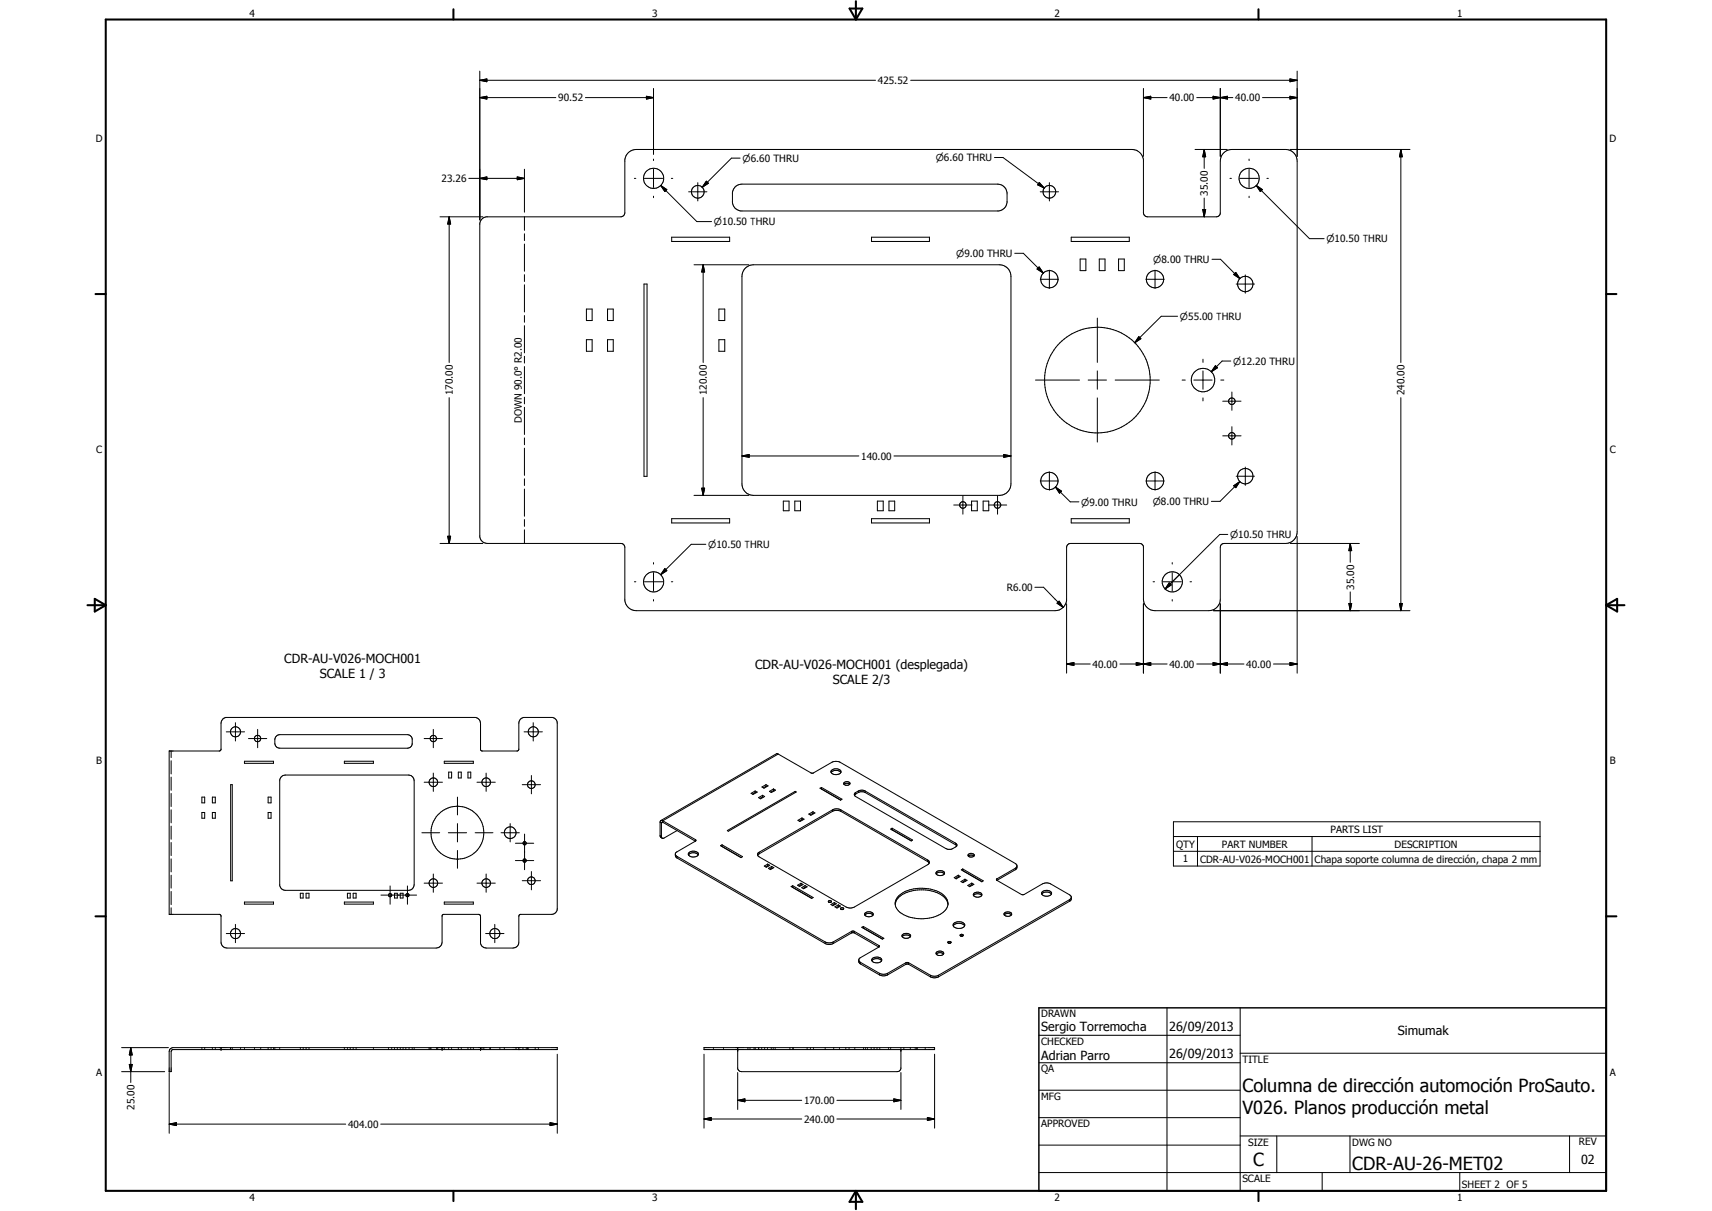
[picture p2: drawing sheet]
<svg xmlns="http://www.w3.org/2000/svg" width="594mm" height="420mm" viewBox="0 0 594 420" stroke-linecap="round" stroke-linejoin="round" font-family="sans-serif">
<g fill="none" stroke="#000" stroke-width=".35">
<path d="M166.5 27.9l2.4-.5v1zM166.5 33.9l2.4-.5v1zM166.5 24.7v51.6M166.5 27.9h137.3M166.5 33.9h26.4M203.2 33.9h23.6M224.3 33.4l2.5 .5-2.5 .5zM226.8 30.7v22.9M316 27.9h134.1M396.8 33.9l2.5-.5v1zM396.8 30.7v23.6M396.8 33.9h8.2"/>
<path d="M415.3 33.9h12.5M421 33.4l2.5 .5-2.5 .5zM423.5 33.9l2.4-.5v1zM423.5 30.7v23.6M438.1 33.9h12M447.6 27.4l2.5 .5-2.5 .5zM447.6 33.4l2.5 .5-2.5 .5zM450.1 24.7v29.6M182 58.7v14.9M226.8 55.2v.5M226.8 58.7v6.4M256.8 54.9h-3l-10.1 10.1"/>
<path d="M345.1 54.7h3l14.3 10.5M414.7 51.9h11.2M417.9 51.9l.5 2.5h-1zM417.9 51.9v6.5M433.4 55.2v.5M433.4 58.7v6.4M447.7 51.9h41.6M486.1 51.9l.5 2.5h-1zM486.1 51.9v73.9M152.7 75.2h14.8M155.9 75.2l.5 2.5h-1zM155.9 75.2v50.6"/>
<path d="M162.7 61.9h19.3M166.5 61.9l2.4-.5v1zM167.4 75.9l1.4-.7h46.7a1.46 1.46 0 0 0 1.3-1.3v-18.5a4 4 0 0 1 4-3.5h172a4.1 4.1 0 0 1 4 3.5v18.5a1.46 1.46 0 0 0 1.3 1.3h24l.8-.2 .6-1.1v-18a4 4 0 0 1 4-4h18.6a4 4 0 0 1 4 4v128.6a4 4 0 0 1-4 4.1h-21.3l-1 .3-.3 1v18a4 4 0 0 1-4 4h-18.7a4 4 0 0 1-4-4v-18.3l-.6-.8-.7-.2h-24l-1 .3-.4 1v18.5a4.1 4.1 0 0 1-4 3.5h-145.3a4 4 0 0 1-4-3.5v-18.5l-.2-.8-.6-.5h-46.8a2.72 2.72 0 0 1-2.7-2.3v-108.8l.2-.7zM179.5 61.4l2.5 .5-2.5 .5zM182 75.2v4.7M220.1 61.9h.5M223.6 61.9h6.3M226.8 68.1v.5M229.3 64.3l2.1 1.5-.7 .7zM229.3 64.3l12.5 12.6h5.1M233 61.9h.5M239 66.5h6.3"/>
<path d="M242.1 63.4v6.3M245.1 62.9l.7 .7-2.1 1.4zM255.1 64.9l1.1-.8 1.3-.2h88.7a3.4 3.4 0 0 1 3.3 2.9v3.5a3.4 3.4 0 0 1-2.9 2.9h-89.6a3.2 3.2 0 0 1-2.8-2.9v-3.5zM360.6 63.3l1.8 1.9-2.3-1.1zM361 66.5h6.3M364.1 63.4v6.3M417.4 72.7h1l-.5 2.5zM417.9 68.7v6.5M426.8 61.9h.5M430.3 61.9h6.3M433.4 68.1v.5M435.9 64.3l2.2 1.5-.8 .7z"/>
<path d="M435.9 64.3l18.5 18.5h5.1M439.6 61.9h.5M182 81.1v2.4M182 84.7v9.4M182 95.3v2.4M182 98.8v9.4M223.5 98.6h1v66.7h-1zM233.1 82.3h20.1v1.5h-20.1zM240.8 91.9h19.1M244 91.9l.5 2.5h-1zM244 91.9v33.9M258.5 93.2l1.5-1.1 1.4-.2h85.4a4 4 0 0 1 4 4v72a4 4 0 0 1-4 4h-85.4a4 4 0 0 1-3.9-4v-72l.2-1.4z"/>
<path d="M302.4 82.3h20.1v1.5h-20.1zM352.1 87.9h3l6.9 6.8M359.9 93.3l.7-.7 1.4 2.1zM360.6 92.6l1.4 2.1-2.1-1.4zM361 96.9h6.3M364.1 93.7v6.4M371.7 82.3h20.2v1.5h-20.2zM374.8 89.9h2v4h-2zM381.5 89.9h1.9v4h-1.9zM388.1 89.9h2v4h-2zM397.6 96.9h6.4M400.8 93.7v6.4"/>
<path d="M420.6 90h2.9l6.7 6.6M428.1 95.2l.7-.7 1.4 2.1zM428.8 94.5l1.4 2.1-2.1-1.4zM429 98.6h6.3M432.1 95.4v6.3M182 109.5v2.3M182 113v9.4M203.5 107.2h2v4h-2zM203.5 117.9h2v4h-2zM210.8 117.9h2v4h-2zM210.8 107.2h2v4h-2zM249.5 117.9h2v4h-2z"/>
<path d="M249.5 107.2h2v4h-2zM380.8 110.4v15.3M395.2 116.8l.7 .7-2.1 1.4zM408.6 109.7h-5.6l-9.2 9.2M155.9 138v50.6M182 123.6v2.4M182 127.2v9.4M182 137.8v2.3M244 138v33.9M359.3 131.9h15.3M377.6 131.9h6.4M380.8 128.7v6.3"/>
<path d="M380.8 138v15.4M387 131.9h15.3M410.2 131.9h1.1M414.3 131.9h6.3M417.4 124.6v1.1M417.4 128.7v6.3M417.4 138v1.1M421.8 126.9l.7 .7-2.2 1.4zM423.6 131.9h1.1M424.3 139.2h6.3M427.1 125.3h-3l-3.8 3.7M427.5 136v6.4"/>
<path d="M486.1 138v73.9M182 141.3v9.4M182 151.9v2.4M182 155.5v9.4M257.5 158.2l2.5-.5v1zM257.5 158.2h40.5M310.2 158.2h40.6M348.3 157.7l2.5 .5-2.5 .5zM424.3 151.2h6.3M427.5 148v6.4M182 166.1v2.3M182 169.7v9.4"/>
<path d="M233.1 180h20.1v1.4h-20.1zM240.8 171.9h19.1M243.5 169.4h1l-.5 2.5zM271.8 173.9h2v3.3h-2zM275.8 173.9h2v3.3h-2zM302.4 180h20.1v1.4h-20.1zM304.5 173.9h2v3.3h-2zM308.5 173.9h2v3.3h-2zM331 175.2h6.3M334.1 172v6.4M337.1 173.9h2v3.3h-2zM341.2 173.9h1.9v3.3h-1.9z"/>
<path d="M343 175.2h6.3M346.2 172v6.4M361 166.9h6.3M364.1 163.7v6.4M366.3 169l2.1 1.4-.7 .7zM366.3 169l5.1 5.1h3M371.7 180h20.2v1.4h-20.2zM397.6 166.9h6.4M400.8 163.7v6.4M428.1 168.5l2.1-1.4-1.4 2.1zM429 165.2h6.3M430.2 167.1l-6.8 6.8h-3"/>
<path d="M432.1 162.1v6.3M152.7 188.6h14.8M155.4 186.1h1l-.5 2.5zM182 180.3v2.3M182 183.8v4.8M226.8 195.2v.5M226.8 198.7v6.3M230.7 197.3l.7 .7-2.1 1.4zM244.9 188.8h-5l-10.6 10.6M406.8 195.2v.5M406.8 198.7v6.3M409.3 199.4a3.5 3.5 0 0 0-5 0 3.5 3.5 0 0 0 0 4.9"/>
<path d="M409.3 199.4a3.5 3.5 0 0 1 0 4.9 3.5 3.5 0 0 1-5 0M409.3 199.4l-5 4.9M426 185.4h-2.7l-17.2 17.2M447.7 188.6h24M450.1 186.1v47.5M468.5 188.6l.5 2.5h-.9zM468.5 188.6v6.5M220.1 201.8h.5M223.6 201.8h6.3M226.8 208v.5M233 201.8h.5M359.1 203.8h3l6.8 6.9"/>
<path d="M366.8 209.3l.7-.7 1.4 2.1zM367.5 208.6l1.4 2.1-2.1-1.4zM370.1 209.5v24.1M396.8 209.5v24.1M400.1 201.8h.5M403.6 201.8h6.3M405.7 202.2l.7 .7-2.1 1.4zM406.8 208v.5M413 201.8h.5M421.1 211.9h68.2M423.5 209.5v24.1M468.1 209.4h.9l-.5 2.5z"/>
<path d="M468.5 205.4v6.5M485.6 209.4h1l-.5 2.5zM370.1 230.4l2.6-.5v1zM370.1 230.4h8.2M388.6 230.4h16.4M394.3 229.9l2.5 .5-2.5 .5zM396.8 230.4l2.5-.5v1zM415.3 230.4h16.4M421 229.9l2.5 .5-2.5 .5zM421 229.9v1l4.9-1v1zM423.5 230.4l2.4-.5v1zM441.9 230.4h8.2"/>
<path d="M447.6 229.9l2.5 .5-2.5 .5zM78.5 253.9h6.4M81.7 250.7v6.4M86.2 256.2h6.4M89.4 253.1v6.3M95.8 255.5l1.3-.6h44.3a1.8 1.8 0 0 1 1.6 1.4v1.9a1.68 1.68 0 0 1-1.6 1.4h-44.3a1.71 1.71 0 0 1-1.7-1.7v-1.6zM147.2 256.2h6.3M150.4 253.1v6.3M181.9 253.9h6.3M185 250.7v6.4M58.7 260.6h17.5l.5-.5v-9.2a2.09 2.09 0 0 1 1.7-2h86.7a2.17 2.17 0 0 1 1.6 2v9.2l.5 .5 12.7-.2 .1-9.5a1.97 1.97 0 0 1 1.7-2h10a1.98 1.98 0 0 1 1.7 2v64.4a2 2 0 0 1-2 1.9l-11.2 .2-.2 .5v9a2 2 0 0 1-2 2h-9.3a2.09 2.09 0 0 1-2-1.6v-9.4l-.5-.7-12.6 .2-.2 9.5a2.09 2.09 0 0 1-2 2h-72.7a2.09 2.09 0 0 1-2-2v-9.1l-.5-.6h-17.5zM59.4 260.6v2.2"/>
<path d="M59.4 263.9v4.6M59.4 269.6v4.6M59.4 275.3v4.5M70.1 276.6h.9v2h-.9zM73.7 276.6h1v2h-1zM80 272.2h.6v33.4h-.6zM84.8 264.1h10.1v.7h-10.1zM93 276.6h1.1v2h-1.1zM97.8 269.4l1.3-.5h42.6a2 2 0 0 1 2 2v36a2 2 0 0 1-2 2h-42.6a2.07 2.07 0 0 1-2-1.6v-36.7zM119.5 264.1h10.1v.7h-10.1zM147.2 271.4h6.3M150.4 268.2v6.4"/>
<path d="M154.2 264.1h10v.7h-10zM155.7 267.9h1v2h-1zM158.7 276.6v6.1M159 267.9h1.1v2h-1.1zM162.4 267.9h1v2h-1zM165.5 271.4h6.4M168.7 268.2v6.4M181.2 272.2h6.4M184.4 269.1v6.3M260.6 275.3l1.4-.9 .8 .4-1.5 .8zM262 274.4v.6M262 275l-.9 .5"/>
<path d="M262 275l.3 .1M263.2 276.7l1.4-.8 .7 .5-1.4 .8zM264.4 273l1.4-.8 .7 .5-1.4 .8zM264.6 276.5l.3 .1M264.6 276.5l-.9 .5M264.6 275.9v.6M265.8 272.8l.3 .1M265.8 272.8l-.9 .5M265.8 272.2v.6M267 274.6l1.4-.9 .7 .5-1.4 .8zM268.4 274.3l.2 .1M268.4 274.3l-.9 .5"/>
<path d="M268.4 273.7v.6M270 261.6l11.7 6.7 .5-.1 6.5-3.7a3.4 3.4 0 0 1 2.8 0l60.8 35.1 .6 .7v.8l-.6 .7M270 261.6l-40 23.2M270 261.6l-.6-.1-40.1 23.2M275.9 274.6v.4M284.6 273.5l.5-.3 7.1 4.1-.5 .3zM285.1 273.7l6.7 3.9M285.1 273.7l-.1 .1M285.1 273.2v.5M288.4 268a2.3 2.3 0 0 1 3.4 0M288.6 267.2a2.01 2.01 0 0 1 3.2 .6 2.03 2.03 0 0 1-3.5-.1zM292.8 271.7a1.22 1.22 0 0 1 2.1 .2 1.16 1.16 0 0 1-1.1 .6 1.16 1.16 0 0 1-1-.8z"/>
<path d="M292.9 272.1l1-.4 .9 .4M296.9 275a.75 .75 0 0 0-.5 .7 .75 .75 0 0 0 .5 .7l31.3 18a2.94 2.94 0 0 0 3.3-.5l.5-.4M296.9 275.5l-.4 .4M296.9 275v.5M297.9 275l-1 .5M297.9 274.4l-1 .6M297.9 275l.7-.3 1.6 .3M297.9 274.4l1-.2 1.3 .2M297.9 274.4v.6M300.2 275l31.3 18.1M300.2 274.4l31.3 18.1M300.2 274.4v.6"/>
<path d="M59.4 281v4.5M59.4 286.6v4.6M59.4 292.3v4.5M59.4 298v4.5M70.1 281.9h.9v2h-.9zM73.7 281.9h1v2h-1zM93 281.9h1.1v2h-1.1zM146.4 288.9h6.2M155.6 288.9h6.3M158.7 285.7v6.4M158.7 295.1v6.1M164.9 288.9h6.2"/>
<path d="M173.9 288.9h6.3M177 285.7v6.4M178.9 298.6h6.3M178.9 292.6h6.3M182 289.4v12.4M229.1 285.3l.4 .3 .5-.3M229.1 289.9l.4 .3M229.3 284.7l-.2 .4v5l.7 .7M229.3 284.7l.7 .1M230 285.3l-.5 .2v4.9l.3 .4M230 284.8v.5M230 285.3l11.3 6.5"/>
<path d="M230 284.8l11.3 6.5M234.4 296.4l.5 .7M234.9 288.2l-4.4 2.5-.7 .1M234.9 297.7l51.4 29.7M234.9 297.1l51.4 29.7M234.9 297.1v.6M238.9 296.6a2.25 2.25 0 0 1 3.4 0M239 295.9a2.08 2.08 0 0 1 3.4 .5 2.01 2.01 0 0 1-3.6-.1zM241.3 291.3l.2 .3-.2 .2M241.3 291.3v.5M241.3 291.8l-6.4 3.7a1.21 1.21 0 0 0 0 2.2M250 293.4l.6-.3 7.1 4.1-.6 .4z"/>
<path d="M250.6 293.7l6.6 3.8M250.6 293.7h-.1M250.6 293.1v.6M252.4 288.2l23.5-13.6 .4 .2-23.6 13.6zM263.5 295.7a.87 .87 0 0 0-.6 .8 .87 .87 0 0 0 .6 .8l30.1 17.4a3.1 3.1 0 0 0 2.9 0l25.4-14.7a.87 .87 0 0 0 .6-.8 .87 .87 0 0 0-.6-.8M263.5 295.7v.5M263.5 296.2l-.6 .5M266.4 299.8v.6M276.9 284.6l1.4-.8 .7 .4-1.4 .8zM278.3 284.4l.2 .1M278.3 284.4l-.9 .5M278.3 283.8v.6"/>
<path d="M280.7 282.4l1.4-.8 .7 .5-1.4 .8zM282.1 282.2l.2 .1M282.1 282.2l-1 .5M282.1 281.6v.6M288.9 281a3.1 3.1 0 0 1 2.9 0M288.9 281v.5M288.9 281.5l.9-.3 2 .3M288.9 281l-25.4 14.7M288.9 281.5l-25.4 14.7M291.8 281v.5M291.8 281.5l30.1 17.4M291.8 281l30.1 17.4"/>
<path d="M309.1 287.7l.5-.3 7.1 4.1-.5 .3zM309.5 287.9h.1M309.6 287.9l6.7 3.8M309.6 287.4v.5M321.9 298.4v.5M321.9 298.9l.5 .6M331.5 293.1l.5 .4M331.5 292.5l.5 .4v.6M331.5 292.5v.6M336 296.5a1.06 1.06 0 0 1 1.2-.6 1.06 1.06 0 0 1 .8 1.1 1.19 1.19 0 0 1-2-.5zM336 297a1.57 1.57 0 0 1 2 0M407.2 285.1h127.2v15.4h-127.2z"/>
<path d="M407.2 290.2h127.2M407.2 295.4h127.2M415.5 290.2v10.3M455.3 290.2v10.3M59.4 303.7v4.4M59.4 309.3v4.6M59.4 315v2.2M84.8 313h10.1v.7h-10.1zM104.2 309.9h1v1.7h-1zM106.2 309.9h1v1.7h-1zM119.5 313h10.1v.7h-10.1zM120.6 309.9h.9v1.7h-.9z"/>
<path d="M122.5 309.9h1.1v1.7h-1.1zM132.2 310.6h12.4M135.4 307.4v6.3M136.9 309.9h1v1.7h-1zM138.9 309.9h1v1.7h-1zM141.4 307.4v6.3M147.2 306.4h6.3M150.4 303.2v6.4M154.2 313h10v.7h-10zM165.5 306.4h6.4M168.7 303.2v6.4M181.2 305.6h6.4"/>
<path d="M184.4 302.4v6.3M265.2 300.5l1.2-.7 .7 .4-1.2 .7zM266.4 300.4l.3 .1M266.4 300.4l-.7 .3M266.7 301.3l1.1-.7 .7 .4-1.1 .7zM267.8 301.2l-.7 .3M267.8 300.6v.6M267.8 301.2l.2 .1M274.5 307.6l.6-.3 7.1 4.1-.6 .3zM275 307.8h.1M275.1 307.8l6.6 3.9M275.1 307.3v.5"/>
<path d="M276.8 307.1l1.2-.6 .7 .4-1.2 .7zM278 307l-.8 .4M278 306.5v.5M278 307l.2 .1M278.2 308l1.2-.7 .7 .4-1.2 .7zM279.4 307.8l-.7 .4M279.4 307.3v.5M279.4 307.8l.2 .2M287.6 312.5a.57 .57 0 0 1 .9 .4l-.8 .2-.3-.3zM287.6 313.1h.7M288.3 313.8l1.2-.7 .7 .5-1.2 .6zM289.5 313.7l-.7 .4"/>
<path d="M289.5 313.1v.6M289.5 313.7l.2 .1M289.7 314.6l1.2-.7 .7 .5-1.2 .6zM290.9 314.5l-.7 .4M290.9 313.9v.6M290.9 314.5l.3 .1M291.7 315.2l.4-.3 .7 .3M291.7 315.3l.4 .3 .7-.3M291.7 315.2v.1M291.9 315.5h.6M292.8 315.2v.1M300.1 317.5a1.88 1.88 0 0 1 2.8 0"/>
<path d="M300.3 316.7a1.84 1.84 0 0 1 2.7 .5 1.59 1.59 0 0 1-1.5 .9 1.59 1.59 0 0 1-1.4-1.1zM310.6 313.7a5.6 5.6 0 0 1 4.3-4.2 13 13 0 0 1 13.1 2.2l1 2M311.9 310.7a13.4 13.4 0 0 1 15.5-.1 3.7 3.7 0 0 1-.6 6.3 13.5 13.5 0 0 1-15.1-.9 3.5 3.5 0 0 1 .2-5.3zM324.9 303.2a1.98 1.98 0 0 1 2.8 0M325 302.4a1.67 1.67 0 0 1 2.7 .7 1.66 1.66 0 0 1-2.9-.3zM331.1 304.5l1.4-.8 .7 .4-1.4 .8zM332.5 304.2l-1 .6M332.5 304.2l.3 .1M332.5 303.7v.5M333.5 305.9l1.3-.8 .8 .3-1.4 .8zM333.6 301.8l.5-.3 7.1 4.1-.5 .3zM334 302h.1"/>
<path d="M334.1 302l6.7 3.9M334.1 301.5v.5M334.8 305.6l-.9 .5M334.8 305.6l.3 .1M334.8 305.1v.5M335.8 307.2l1.4-.8 .7 .4-1.4 .8zM337.2 307l-.9 .5M337.2 307l.3 .1M337.2 306.4v.6M337.8 310.7a1.98 1.98 0 0 1 2.8 0M338 309.9a1.81 1.81 0 0 1 2.7 .5 1.73 1.73 0 0 1-3 0zM345.9 304.9v.5"/>
<path d="M345.9 305.4l8.8 5 .7-.1 6.3-3.6a3.1 3.1 0 0 1 2.9 0l6.6 3.8a1.29 1.29 0 0 1 0 2.2M348.5 317.4a1.86 1.86 0 0 1 2.5 0M348.6 316.7a1.51 1.51 0 0 1 2.5 .6 1.56 1.56 0 0 1-2.7-.3zM352.3 301.8l-6.4 3.6M352.3 301.2l-6.4 3.7M352.3 301.2v.6M352.9 300.5l-.6 .7M361.5 310.2a2.25 2.25 0 0 1 3.3 0M361.6 309.5a2.06 2.06 0 0 1 3.3 .5 2.03 2.03 0 0 1-3.5-.1zM371.2 312.7l-45.5 26.2M371.2 312.1l-45.5 26.3M371.2 312.1v.6"/>
<path d="M371.8 311.4l-.6 .7M78.5 323.9h6.4M81.7 320.7v6.4M168.5 323.9h6.4M171.7 320.7v6.4M286.3 326.8v.6M286.3 327.4a3 3 0 0 0 2.8 0M286.3 326.8a3 3 0 0 0 2.8 0M289.1 326.8v.6M295.5 323.7h1M295.5 323.1h1M295.5 323.1v.6"/>
<path d="M295.5 323.7l-6.4 3.7M295.5 323.1l-6.4 3.7M296.5 323.1v.6M296.5 323.7l8.5 4.9M296.5 323.1l8.5 4.9M298 333.2l.6 .7M298.6 334.4l6.6 3.8M298.6 333.9l6.6 3.8M298.6 333.9v.5M299 321.7l.6-.3 7.1 4.1-.5 .3zM299.5 322h.1M299.6 322l6.6 3.8"/>
<path d="M299.6 321.4v.6M302.5 333.3a2.25 2.25 0 0 1 3.4 0M302.6 332.7a2.11 2.11 0 0 1 3.4 .4 2.06 2.06 0 0 1-3.5-.1zM305 328v.6M305 328.6l-6.4 3.7a1.27 1.27 0 0 0 0 2.1M305.2 338.2a3.1 3.1 0 0 0 2.8 0M305.2 337.7v.5M305.2 337.7a3.1 3.1 0 0 0 2.8 0M308 337.7v.5M313.1 324.4a1.69 1.69 0 0 1 2.9 .5 1.92 1.92 0 0 1-3 0zM313.1 325a1.86 1.86 0 0 1 2.5-.3l.3 .3M314.4 334.6h.9"/>
<path d="M314.4 334h.9M314.4 334v.6M314.4 334.6l-6.4 3.6M314.4 334l-6.4 3.7M315.3 334v.6M315.3 334.6l7.6 4.3M315.3 334l7.6 4.4M322.9 338.4v.5M322.9 338.9a3 3 0 0 0 2.8 0M322.9 338.4l1.2 .3 1.6-.3M324.9 331a1.85 1.85 0 0 1 2.5 0M325 330.3a1.53 1.53 0 0 1 2.5 .6 1.5 1.5 0 0 1-2.7-.3z"/>
<path d="M325.7 338.4v.5M329.1 327.2h.2M329.2 327.2l-.3-.2 .3-.4 .8 .2-.3 .4M329.2 327.2h.5M329.3 327.2h.5M330.8 321.2a2.59 2.59 0 0 1 3.9 0M330.9 320.5a2.53 2.53 0 0 1 3.9 .5 2.4 2.4 0 0 1-4.1 .1zM333.2 324.4l.3-.2a.41 .41 0 0 1 .5 0 .41 .41 0 0 1 .1 .5l-.1 .1a.45 .45 0 0 1-.6 .1 .45 .45 0 0 1-.2-.5zM333.4 324.8h.6M360.5 359.2h69.9M405 349.7v63.5M430.4 349.7v63.5"/>
<path d="M42.2 371.8h14.9M42.2 363.5h16.3M44.9 369.3h1l-.5 2.5zM45.4 363.5l.5 2.5h-1zM45.4 363.5v12.1M58.7 372.1v21.1M58.9 364.1l1.2-.6h133.3v.7h-133.5l-.5 .6v7h-.7v-7zM70.1 363.5v.2M70.1 363.9v.3M71 363.5v.2M71 363.9v.3M73.7 363.5v.2"/>
<path d="M73.7 363.9v.3M74.7 363.5v.2M74.7 363.9v.3M76.7 363.5v.7M80 363.5v.2M80 363.9v.3M80.6 363.5v.2M80.6 363.9v.3M83.5 363.5v.2M83.5 363.9v.3M84.8 363.5v.2M84.8 363.9v.3"/>
<path d="M88.3 363.5v.2M88.3 363.9v.3M90.5 363.5v.2M90.5 363.9v.3M93 363.5v.2M93 363.9v.3M94.1 363.5v.2M94.1 363.9v.3M94.9 363.5v.2M94.9 363.9v.3M95.4 363.5v.2M95.4 363.9v.3"/>
<path d="M97.1 363.5v.2M97.1 363.9v.3M104.2 363.5v.2M104.2 363.9v.3M105.2 363.5v.2M105.2 363.9v.3M106.2 363.5v.2M106.2 363.9v.3M107.2 363.5v.2M107.2 363.9v.3M119.5 363.5v.2M119.5 363.9v.3"/>
<path d="M120.6 363.5v.2M120.6 363.9v.3M121.5 363.5v.2M121.5 363.9v.3M122.5 363.5v.2M122.5 363.9v.3M123.6 363.5v.2M123.6 363.9v.3M129.6 363.5v.2M129.6 363.9v.3M134.8 363.5v.2M134.8 363.9v.3"/>
<path d="M135.9 363.5v.2M135.9 363.9v.3M136.9 363.5v.2M136.9 363.9v.3M137.9 363.5v.2M137.9 363.9v.3M138.9 363.5v.2M138.9 363.9v.3M139.9 363.5v.2M139.9 363.9v.3M140.8 363.5v.2M140.8 363.9v.3"/>
<path d="M141.9 363.5v.2M141.9 363.9v.3M143 363.5v.2M143 363.9v.3M143.7 363.5v.2M143.7 363.9v.3M148.9 363.5v.2M148.9 363.9v.3M149.3 363.5v.2M149.3 363.9v.3M149.6 363.5v.2M149.6 363.9v.3"/>
<path d="M151.5 363.5v.2M151.5 363.9v.3M151.9 363.5v.2M151.9 363.9v.3M153.4 363.5v.7M154.2 363.5v.2M154.2 363.9v.3M155.7 363.5v.2M155.7 363.9v.3M156.7 363.5v.2M156.7 363.9v.3M159 363.5v.2"/>
<path d="M159 363.9v.3M160.1 363.5v.2M160.1 363.9v.3M162.4 363.5v.2M162.4 363.9v.3M163.4 363.5v.2M163.4 363.9v.3M164.2 363.5v.2M164.2 363.9v.3M166.7 363.5v.7M167.2 363.5v.2M167.2 363.9v.3"/>
<path d="M167.9 363.5v.2M167.9 363.9v.3M170 363.5v.2M170 363.9v.3M170.2 363.5v.2M170.2 363.9v.3M173.5 363.5v.2M173.5 363.9v.3M175 363.5v.2M175 363.9v.3M179.1 363.5v.2M179.1 363.9v.3"/>
<path d="M180 363.5v.7M181.5 363.5v.2M181.5 363.9v.3M182.6 363.5v.2M182.6 363.9v.3M183 363.5v.2M183 363.9v.3M183.3 363.5v.2M183.3 363.9v.3M185.7 363.5v.2M185.7 363.9v.3M186.8 363.5v.2"/>
<path d="M186.8 363.9v.3M193.4 365.8v27.4M244.3 363.5h80v.7h-80zM244.3 365.8v25.6M247.6 363.5v.2M247.6 363.9v.3M251.1 363.5v.2M251.1 363.9v.3M256 363.5v7.3l.6 .8 .7 .2h54l.8-.2 .5-.8v-6.9M256 372.1v12.8M259.5 363.5v.2M259.5 363.9v.3"/>
<path d="M260.3 363.5v.2M260.3 363.9v.3M261.7 363.5v.2M261.7 363.9v.3M262.1 363.5v.2M262.1 363.9v.3M263.2 363.5v.2M263.2 363.9v.3M263.3 363.5v.2M263.3 363.9v.3M264.3 363.5v.2M264.3 363.9v.3"/>
<path d="M265.3 363.5v.2M265.3 363.9v.3M266.3 363.5v.2M266.3 363.9v.3M267.6 363.5v.2M267.6 363.9v.3M268.3 363.5v.2M268.3 363.9v.3M269 363.5v.2M269 363.9v.3M274.1 363.5v.2M274.1 363.9v.3"/>
<path d="M275.2 363.5v.2M275.2 363.9v.3M280.1 363.5v.2M280.1 363.9v.3M281.2 363.5v.2M281.2 363.9v.3M282.3 363.5v.2M282.3 363.9v.3M286.3 363.5v.2M286.3 363.9v.3M289.3 363.5v.2M289.3 363.9v.3"/>
<path d="M291.3 363.5v.2M291.3 363.9v.3M293.5 363.5v.2M293.5 363.9v.3M294.6 363.5v.2M294.6 363.9v.3M296.6 363.5v.2M296.6 363.9v.3M299.6 363.5v.2M299.6 363.9v.3M300.3 363.5v.2M300.3 363.9v.3"/>
<path d="M301 363.5v.2M301 363.9v.3M302.3 363.5v.2M302.3 363.9v.3M303.3 363.5v.2M303.3 363.9v.3M304.3 363.5v.2M304.3 363.9v.3M305.3 363.5v.2M305.3 363.9v.3M308.3 363.5v.2M308.3 363.9v.3"/>
<path d="M309.1 363.5v.2M309.1 363.9v.3M312.6 363.5v.2M312.6 372.1v12.8M313.6 363.5v.2M313.6 363.9v.3M315.9 363.5v.2M315.9 363.9v.3M317.6 363.5v.2M317.6 363.9v.3M318.1 363.5v.2M318.1 363.9v.3"/>
<path d="M318.3 363.5v.2M318.3 363.9v.3M321 363.5v.2M321 363.9v.3M324.3 365.8v25.6M360.5 368.7h69.9M360.5 378.2h69.9M430.4 365.4h127M58.7 390l2.5-.5v1zM58.7 390h61.3M132.1 390h61.3M190.9 389.5l2.5 .5-2.5 .5z"/>
<path d="M244.3 388.2l2.5-.5v1zM244.3 388.2h33.9M256 381.8l2.5-.5v1zM256 381.8h22.2M290.4 388.2h33.9M290.4 381.8h22.2M310.2 381.3l2.4 .5-2.4 .5zM321.8 387.7l2.5 .5-2.5 .5zM360.5 387.8h69.9M360.5 397.3h69.9M430.4 394.1h127M443.1 394.1v12.7"/>
<path d="M468.5 394.1v12.7M544.7 394.1v12.7M360.5 406.8h196.9M458.8 406.8v6.4M506.6 406.8v6.4"/>
<circle cx="226.8" cy="61.9" r="3.5"/>
<circle cx="242.1" cy="66.5" r="2.2"/>
<circle cx="364.1" cy="66.6" r="2.2"/>
<circle cx="433.4" cy="61.9" r="3.5"/>
<circle cx="364.1" cy="96.9" r="3"/>
<circle cx="400.8" cy="96.9" r="3"/>
<circle cx="432.1" cy="98.5" r="2.67"/>
<circle cx="380.8" cy="131.9" r="18.3"/>
<circle cx="417.5" cy="131.9" r="4.1"/>
<circle cx="427.5" cy="139.2" r="1.14"/>
<circle cx="427.5" cy="151.2" r="1.14"/>
<circle cx="334.1" cy="175.2" r="1.14"/>
<circle cx="346.1" cy="175.2" r="1.14"/>
<circle cx="364.1" cy="166.9" r="3"/>
<circle cx="400.8" cy="166.9" r="3"/>
<circle cx="432.1" cy="165.2" r="2.67"/>
<circle cx="226.8" cy="201.9" r="3.5"/>
<circle cx="81.7" cy="253.9" r="1.75"/>
<circle cx="89.4" cy="256.2" r="1.11"/>
<circle cx="150.4" cy="256.2" r="1.11"/>
<circle cx="185.1" cy="253.9" r="1.74"/>
<circle cx="150.4" cy="271.4" r="1.5"/>
<circle cx="168.7" cy="271.4" r="1.5"/>
<circle cx="184.4" cy="272.2" r="1.33"/>
<circle cx="158.7" cy="288.9" r="9.2"/>
<circle cx="177" cy="288.9" r="2.03"/>
<circle cx="182" cy="292.6" r=".56"/>
<circle cx="182" cy="298.6" r=".57"/>
<circle cx="135.4" cy="310.6" r=".57"/>
<circle cx="141.4" cy="310.6" r=".57"/>
<circle cx="150.4" cy="306.4" r="1.48"/>
<circle cx="168.7" cy="306.4" r="1.5"/>
<circle cx="184.4" cy="305.6" r="1.33"/>
<circle cx="81.7" cy="323.9" r="1.76"/>
<circle cx="171.7" cy="323.9" r="1.75"/>
</g>
<g fill="#000">
<circle cx="76.7" cy="363.5" r=".18"/>
<circle cx="76.7" cy="364.2" r=".18"/>
<circle cx="153.4" cy="364.2" r=".18"/>
<circle cx="153.4" cy="363.5" r=".18"/>
<circle cx="166.7" cy="364.2" r=".18"/>
<circle cx="166.7" cy="363.5" r=".18"/>
<circle cx="256" cy="363.5" r=".18"/>
<circle cx="256" cy="364.2" r=".18"/>
<circle cx="312.6" cy="364.2" r=".18"/>
</g>
<g fill="none" stroke="#000" stroke-width=".71">
<path d="M36.7 6.8h520.7v406.4h-520.7zM157.3 3.2v3.6M294.8 3h4.4l-2.2 3.8zM297 .4v6.4M436.7 3.2v3.6M33.1 102h3.6M557.4 102h3.5M30.3 210h6.4M32.9 207.8l3.8 2.2-3.8 2.2zM557.4 210h6.3M557.4 210l3.8-2.2v4.4zM33.1 317.9h3.6"/>
<path d="M557.4 317.9h3.5M157.3 413.2v3.5M297 413.2v6.3M297 413.2l2.2 3.8h-4.4zM436.7 413.2v3.5"/>
</g>
<path d="M360.5 349.7h196.9v63.5h-196.9z" fill="none" stroke="#000" stroke-width=".51"/>
<g fill="#000">
<path d="M166.5 27.9l2.4-.5v1zM166.5 33.9l2.4-.5v1zM224.3 33.4l2.5 .5-2.5 .5zM396.8 33.9l2.5-.5v1zM421 33.4l2.5 .5-2.5 .5zM423.5 33.9l2.4-.5v1zM447.6 27.4l2.5 .5-2.5 .5zM447.6 33.4l2.5 .5-2.5 .5zM417.9 51.9l.5 2.5h-1zM486.1 51.9l.5 2.5h-1zM155.9 75.2l.5 2.5h-1zM166.5 61.9l2.4-.5v1z"/>
<path d="M179.5 61.4l2.5 .5-2.5 .5zM229.3 64.3l2.1 1.5-.7 .7zM245.1 62.9l.7 .7-2.1 1.4zM360.6 63.3l1.8 1.9-2.3-1.1zM417.4 72.7h1l-.5 2.5zM435.9 64.3l2.2 1.5-.8 .7zM244 91.9l.5 2.5h-1zM360.6 92.6l1.4 2.1-2.1-1.4zM428.8 94.5l1.4 2.1-2.1-1.4zM395.2 116.8l.7 .7-2.1 1.4zM421.8 126.9l.7 .7-2.2 1.4zM257.5 158.2l2.5-.5v1z"/>
<path d="M348.3 157.7l2.5 .5-2.5 .5zM243.5 169.4h1l-.5 2.5zM366.3 169l2.1 1.4-.7 .7zM428.1 168.5l2.1-1.4-1.4 2.1zM155.4 186.1h1l-.5 2.5zM230.7 197.3l.7 .7-2.1 1.4zM468.5 188.6l.5 2.5h-.9zM367.5 208.6l1.4 2.1-2.1-1.4zM405.7 202.2l.7 .7-2.1 1.4zM468.1 209.4h.9l-.5 2.5zM485.6 209.4h1l-.5 2.5zM370.1 230.4l2.6-.5v1z"/>
<path d="M394.3 229.9l2.5 .5-2.5 .5zM396.8 230.4l2.5-.5v1zM421 229.9l2.5 .5-2.5 .5zM423.5 230.4l2.4-.5v1zM447.6 229.9l2.5 .5-2.5 .5zM44.9 369.3h1l-.5 2.5zM45.4 363.5l.5 2.5h-1zM58.7 390l2.5-.5v1zM190.9 389.5l2.5 .5-2.5 .5zM244.3 388.2l2.5-.5v1zM256 381.8l2.5-.5v1zM310.2 381.3l2.4 .5-2.4 .5z"/>
<path d="M321.8 387.7l2.5 .5-2.5 .5z"/>
</g>
<g font-size="6.3">
<text x="431.1" y="379">Columna de dirección automoción ProSauto.</text>
<text x="431.1" y="386.5">V026. Planos producción metal</text>
<text x="434.8" y="404.7">C</text>
<text x="469.2" y="406">CDR-AU-26-MET02</text>
</g>
<g font-size="4.4">
<text x="98.6" y="230">CDR-AU-V026-MOCH001</text>
<text x="262" y="232.1">CDR-AU-V026-MOCH001 (desplegada)</text>
<text x="110.9" y="235.2">SCALE 1 / 3</text>
<text x="289" y="237.3">SCALE 2/3</text>
<text x="361.3" y="357.5">Sergio Torremocha</text>
<text x="405.7" y="357.7">26/09/2013</text>
<text x="485" y="359.2">Simumak</text>
<text x="361.3" y="367.9">Adrian Parro</text>
<text x="405.7" y="367.2">26/09/2013</text>
<text x="548.6" y="403.9">02</text>
</g>
<g font-size="3.5">
<text x="86.6" y="5.8">4</text>
<text x="226.3" y="5.8">3</text>
<text x="365.9" y="5.8">2</text>
<text x="505.6" y="5.8">1</text>
<text x="304.6" y="29.2">425.52</text>
<text x="193.7" y="35.2">90.52</text>
<text x="405.8" y="35.2">40.00</text>
<text x="428.6" y="35.2">40.00</text>
<text x="33.3" y="49.4">D</text>
<text x="558.5" y="49.4">D</text>
<text x="153.2" y="63.2">23.26</text>
<text x="419.2" y="67.9" transform="rotate(-90 419.2 67.9)">35.00</text>
<text x="157.2" y="137.2" transform="rotate(-90 157.2 137.2)">170.00</text>
<text x="245.3" y="137.2" transform="rotate(-90 245.3 137.2)">120.00</text>
<text x="487.4" y="137.2" transform="rotate(-90 487.4 137.2)">240.00</text>
<text x="181.1" y="146.9" transform="rotate(-90 181.1 146.9)">DOWN 90.0° R2.00</text>
<text x="33.4" y="157.3">C</text>
<text x="298.9" y="159.5">140.00</text>
<text x="558.6" y="157.3">C</text>
<text x="349.4" y="205.1">R6.00</text>
<text x="469.9" y="204.6" transform="rotate(-90 469.9 204.6)">35.00</text>
<text x="379.1" y="231.6">40.00</text>
<text x="405.8" y="231.6">40.00</text>
<text x="432.5" y="231.6">40.00</text>
<text x="33.4" y="265.2">B</text>
<text x="558.6" y="265.2">B</text>
<text x="461.7" y="289">PARTS LIST</text>
<text x="408.1" y="294.1">QTY</text>
<text x="410.4" y="299.2">1</text>
<text x="416.4" y="299.3">CDR-AU-V026-MOCH001</text>
<text x="424" y="294.1">PART NUMBER</text>
<text x="456.2" y="299.4">Chapa soporte columna de dirección, chapa 2 mm</text>
<text x="483.9" y="294.1">DESCRIPTION</text>
<text x="361.3" y="353">DRAWN</text>
<text x="361.3" y="362.5">CHECKED</text>
<text x="431.1" y="368.7">TITLE</text>
<text x="33.4" y="373.2">A</text>
<text x="361.3" y="372.1">QA</text>
<text x="558.6" y="373.2">A</text>
<text x="279.1" y="383">170.00</text>
<text x="361.3" y="381.6">MFG</text>
<text x="46.7" y="385.1" transform="rotate(-90 46.7 385.1)">25.00</text>
<text x="279.1" y="389.6">240.00</text>
<text x="120.8" y="391.3">404.00</text>
<text x="361.3" y="391.1">APPROVED</text>
<text x="433.1" y="397.5">SIZE</text>
<text x="469.2" y="397.5">DWG NO</text>
<text x="547.9" y="397.4">REV</text>
<text x="431.1" y="410.2">SCALE</text>
<text x="507.3" y="412.3">SHEET 2 OF 5</text>
<text x="86.6" y="416.7">4</text>
<text x="226.3" y="416.7">3</text>
<text x="365.9" y="416.7">2</text>
<text x="505.6" y="416.7">1</text>
</g>
<g font-size="3.3">
<text x="257.6" y="56.2">n6.60 THRU</text>
<text x="324.7" y="55.9">n6.60 THRU</text>
<text x="247.7" y="78.2">n10.50 THRU</text>
<text x="331.8" y="89.2">n9.00 THRU</text>
<text x="460.3" y="84.1">n10.50 THRU</text>
<text x="400.2" y="91.3">n8.00 THRU</text>
<text x="409.4" y="111">n55.00 THRU</text>
<text x="427.9" y="126.5">n12.20 THRU</text>
<text x="375.2" y="175.4">n9.00 THRU</text>
<text x="400" y="175.3">n8.00 THRU</text>
<text x="245.8" y="190.2">n10.50 THRU</text>
<text x="426.8" y="186.7">n10.50 THRU</text>
</g>
</svg>
